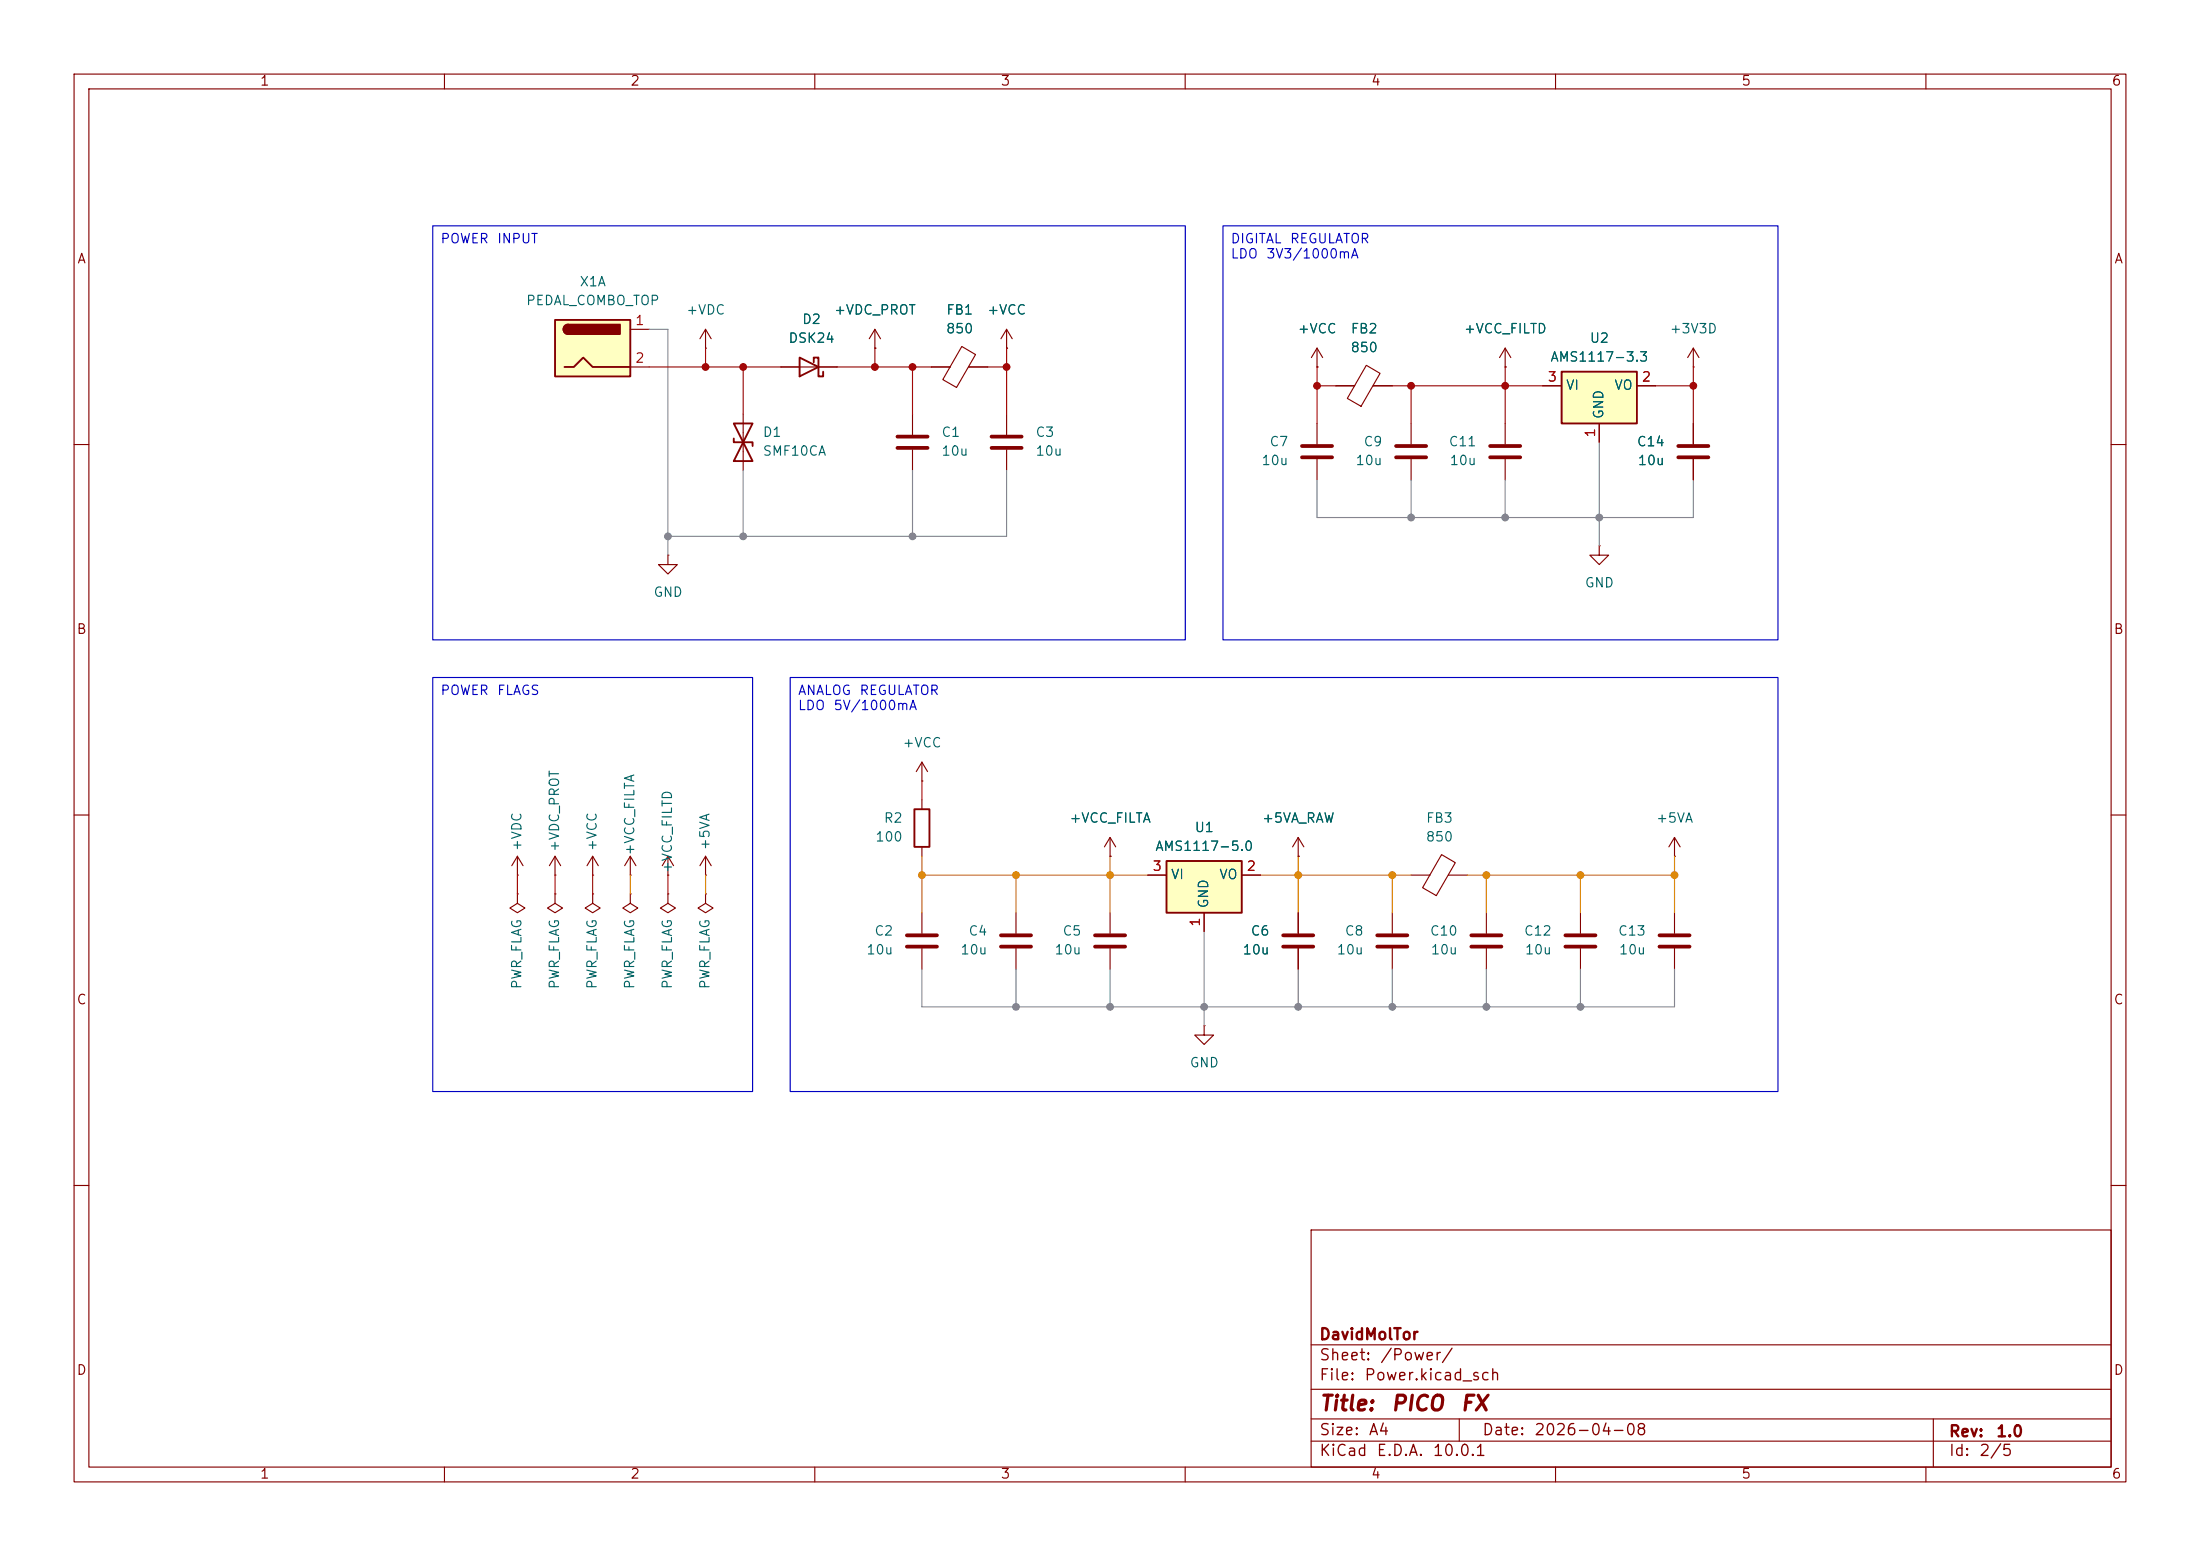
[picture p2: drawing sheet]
<svg xmlns="http://www.w3.org/2000/svg" width="297mm" height="210mm" viewBox="0 0 297 210" stroke-linecap="round" stroke-linejoin="round" font-family="sans-serif">
<g fill="none" stroke="#840000" stroke-width=".15">
<path d="M10 10h277v190h-277zM12 12h273v186h-273zM60 10v2M110 10v2M160 10v2M210 10v2M260 10v2M10 60h2M285 60h2M10 110h2M74.9 118.1h.1M74.9 115.6l-.7 1.2"/>
<path d="M74.9 115.6l.8 1.2M74.9 115.6v2.5M80 118.1h.1M80 115.6l-.8 1.2M80 115.6l.8 1.2M80 115.6v2.5M85.1 118.1h.1M85.1 115.6l-.8 1.2M85.1 115.6l.8 1.2M85.1 115.6v2.5M90.2 118.1h.1M90.2 115.6l-.8 1.2"/>
<path d="M90.2 115.6l.7 1.2M90.2 115.6v2.5M95.2 118.1h.1M95.2 115.6l-.7 1.2M95.2 115.6l.8 1.2M95.2 115.6v2.5M285 110h2M69.8 120.7v1.2l1.1 .7-1.1 .6-1-.6 1-.7M69.8 120.7h.1M74.9 120.7v1.2l1 .7-1 .6-1-.6 1-.7M74.9 120.7h.1M80 120.7v1.2l1 .7-1 .6-1-.6 1-.7"/>
<path d="M80 120.7h.1M137.2 123.2v2.8M137.2 128v2.8M10 160h2M177 166h108v32h-108zM285 160h2M60 198v2M110 198v2M160 198v2M177 194.5h108M177 191.5h108M177 187.5h108"/>
<path d="M177 181.5h108M197 191.5v3M210 198v2M260 198v2M261 191.5v6.5"/>
</g>
<path d="M135.1 126.2h4.1M135.1 127.8h4.1" fill="none" stroke="#840000" stroke-width=".51"/>
<path d="M74.9 43.2h10.2v7.6h-10.2z" fill="#ffffc2"/>
<path d="M74.9 43.2h10.2v7.6h-10.2zM76.2 49.5h1.3l1.2-1.2 1.3 1.2h5.1M76.7 43.8a.64 .64 0 0 0-.6 .7 .64 .64 0 0 0 .6 .6M99.1 57.2h2.5l-2.5 5h2.5zM99.1 59.2v.5h2.5v.5M107.9 48.3l2.6 1.2-2.6 1.3zM109.9 48.9v-.6h.6v2.5h.6v-.6" fill="none" stroke="#840000" stroke-width=".25"/>
<g fill="#840000" stroke="#840000" stroke-width=".25">
<path d="M76.7 43.8h7v1.3h-7z"/>
<path d="M76.3 44l.4-.2v1.3a.63 .63 0 0 1-.6-.4 .63 .63 0 0 1 .2-.7z"/>
</g>
<g fill="none" stroke="#840000" stroke-width=".15">
<path d="M85.1 44.5h2.5M85.1 49.5h2.5M95.2 47h.1M95.2 44.5l-.7 1.2M95.2 44.5l.8 1.2M95.2 44.5v2.5M100.3 55.9v7.6M105.4 49.5h7.6M118.1 47h.1M118.1 44.5l-.8 1.2M118.1 44.5l.8 1.2M118.1 44.5v2.5"/>
<path d="M123.2 55.9v2.8M125.7 49.5h2.6M129.8 46.8l1.9 1.1-2.6 4.4-1.8-1.1zM130.8 49.5h2.5M135.9 47h.1M135.9 44.5v2.5M135.9 55.9v2.8M135.9 44.5l-.8 1.2M135.9 44.5l.8 1.2M177.8 49.5h.1M177.8 47l-.8 1.3M177.8 47l.8 1.3"/>
<path d="M177.8 47v2.5M177.8 57.2v2.7M180.3 52.1h2.6M184.5 49.3l1.8 1.1-2.6 4.4-1.8-1zM185.4 52.1h2.6M190.5 57.2v2.7M203.2 49.5h.1M203.2 47v2.5M203.2 57.2v2.7M203.2 47l-.8 1.3M203.2 47l.8 1.3M228.6 49.5h.1"/>
<path d="M228.6 47l-.8 1.3M228.6 47l.8 1.3M228.6 47v2.5M228.6 57.2v2.7M90.2 74.9v1.3h1.2l-1.2 1.3-1.3-1.3h1.3M90.2 74.9h.1M123.2 60.7v2.8M135.9 60.7v2.8M177.8 62v2.8M190.5 62v2.8M203.2 62v2.8M228.6 62v2.8"/>
<path d="M69.8 118.1h.1M69.8 115.6l-.7 1.2M69.8 115.6l.8 1.2M69.8 115.6v2.5M85.1 120.7v1.2l1 .7-1 .6-1-.6 1-.7M85.1 120.7h.1M90.2 120.7v1.2l1 .7-1 .6-1-.6 1-.7M90.2 120.7h.1M95.2 120.7v1.2l1.1 .7-1.1 .6-1-.6 1-.7M95.2 120.7h.1M149.9 123.2v2.8M149.9 128v2.8"/>
</g>
<g fill="none" stroke="#840000" stroke-width=".51">
<path d="M121.2 58.9h4M133.9 58.9h4M121.2 60.5h4M133.9 60.5h4M175.8 60.2h4M175.8 61.7h4M188.5 60.2h4M188.5 61.7h4M201.2 60.2h4M201.2 61.7h4M226.6 60.2h4M226.6 61.7h4"/>
<path d="M147.8 126.2h4.1M147.8 127.8h4.1"/>
</g>
<path d="M210.8 50.2h10.2v7h-10.2z" fill="#ffffc2"/>
<path d="M210.8 50.2h10.2v7h-10.2z" fill="none" stroke="#840000" stroke-width=".25"/>
<g fill="none" stroke="#840000" stroke-width=".15">
<path d="M208.3 52.1h2.5M215.9 57.2v2.5M221 52.1h2.5M215.9 73.7v1.2h1.3l-1.3 1.3-1.3-1.3h1.3M215.9 73.7h.1M175.3 115.6h.1M175.3 113v2.6M175.3 113l-.8 1.3M175.3 113l.7 1.3M162.6 138.4v1.3h1.2l-1.2 1.3-1.3-1.3h1.3M162.6 138.4h.1M175.3 123.2v2.8"/>
<path d="M175.3 128v2.8M188 123.2v2.8M188 128v2.8M213.4 123.2v2.8M213.4 128v2.8"/>
</g>
<path d="M173.2 126.2h4.1M173.2 127.8h4.1M185.9 126.2h4.1M185.9 127.8h4.1M211.3 126.2h4.1M211.3 127.8h4.1" fill="none" stroke="#840000" stroke-width=".51"/>
<path d="M157.5 116.2h10.1v7h-10.1z" fill="#ffffc2"/>
<path d="M123.4 109.2h2.1v5.1h-2.1zM157.5 116.2h10.1v7h-10.1z" fill="none" stroke="#840000" stroke-width=".25"/>
<g fill="none" stroke="#840000" stroke-width=".15">
<path d="M105.4 49.5h2.5M110.5 49.5h2.5M118.1 47h.1M125.7 49.5h2.6M130.8 49.5h2.5M135.9 47h.1M177.8 49.5h.1M180.3 52.1h2.6M185.4 52.1h2.6M203.2 49.5h.1M208.3 52.1h2.5M215.9 57.2v2.5"/>
<path d="M221 52.1h2.5M228.6 57.2v2.7M228.6 62v2.8M124.5 105.4h.1M124.5 102.9l-.8 1.2M124.5 102.9l.7 1.2M124.5 102.9v2.5M124.5 108v1.2M124.5 114.3v1.3M149.9 115.6h.1M149.9 113l-.8 1.3M149.9 113l.7 1.3"/>
<path d="M149.9 113v2.6M154.9 118.1h2.6M167.6 118.1h2.6M175.3 115.6h.1M190.5 118.1h2.5M194.6 115.3l1.9 1.1-2.6 4.5-1.9-1.1zM195.5 118.1h2.6M226.1 115.6h.1M226.1 113l-.8 1.3M226.1 113l.7 1.3M226.1 113v2.6M124.5 123.2v2.8"/>
<path d="M124.5 128v2.8M162.6 123.2v2.5M175.3 123.2v2.8M175.3 128v2.8M200.7 123.2v2.8M200.7 128v2.8M226.1 123.2v2.8M226.1 128v2.8"/>
</g>
<path d="M122.4 126.2h4.1M122.4 127.8h4.1M198.6 126.2h4.1M198.6 127.8h4.1M224 126.2h4.1M224 127.8h4.1" fill="none" stroke="#840000" stroke-width=".51"/>
<g fill="none" stroke="#c20000" stroke-width=".15">
<path d="M87.6 49.5h17.8M95.2 47v2.5M100.3 49.5v6.4M113 49.5h12.7M118.1 47v2.5M123.2 49.5v6.4M133.3 49.5h2.6M135.9 47v8.9M177.8 52.1h2.5M177.8 49.5v7.7M188 52.1h20.3M190.5 52.1v5.1"/>
<path d="M203.2 49.5v7.7M223.5 52.1h5.1M228.6 49.5v7.7M69.8 118.1v2.6M74.9 118.1v2.6M80 118.1v2.6M90.2 118.1v2.6M124.5 105.4v2.6"/>
</g>
<g fill="none" stroke="#848484" stroke-width=".15">
<path d="M87.6 44.5h2.6v30.4M215.9 59.7v14M100.3 63.5v8.9M123.2 63.5v8.9M135.9 63.5v8.9h-45.7M177.8 64.8v5.1h50.8v-5.1M190.5 64.8v5.1M203.2 64.8v5.1M124.5 130.8v5.1h101.6v-5.1M137.2 130.8v5.1M149.9 130.8v5.1M162.6 125.7v12.7"/>
<path d="M175.3 130.8v5.1M188 130.8v5.1M200.7 130.8v5.1M213.4 130.8v5.1"/>
</g>
<g fill="none" stroke="#dd8500" stroke-width=".15">
<path d="M85.1 118.1v2.6M95.2 118.1v2.6M124.5 115.6v7.6M124.5 118.1h30.4M137.2 118.1v5.1M149.9 115.6v7.6M170.2 118.1h20.3M175.3 115.6v7.6M188 118.1v5.1M198.1 118.1h28M200.7 118.1v5.1M213.4 118.1v5.1"/>
<path d="M226.1 115.6v7.6"/>
</g>
<path d="M58.4 30.5h101.6v55.9h-101.6zM165.1 30.5h74.9v55.9h-74.9zM58.4 91.4h43.2v55.9h-43.2zM106.7 91.4h133.3v55.9h-133.3z" fill="none" stroke="#0000c2" stroke-width=".15"/>
<g fill="#dd8500" stroke="#dd8500" stroke-width=".14">
<circle cx="137.2" cy="118.1" r=".46"/>
<circle cx="149.9" cy="118.1" r=".46"/>
<circle cx="124.5" cy="118.1" r=".46"/>
<circle cx="188" cy="118.1" r=".46"/>
<circle cx="175.3" cy="118.1" r=".46"/>
<circle cx="213.4" cy="118.1" r=".46"/>
<circle cx="226.1" cy="118.1" r=".46"/>
<circle cx="200.7" cy="118.1" r=".46"/>
</g>
<g fill="#848484" stroke="#848484" stroke-width=".14">
<circle cx="162.6" cy="135.9" r=".46"/>
<circle cx="137.2" cy="135.9" r=".46"/>
<circle cx="100.3" cy="72.4" r=".46"/>
<circle cx="90.2" cy="72.4" r=".46"/>
<circle cx="123.2" cy="72.4" r=".46"/>
<circle cx="203.2" cy="69.9" r=".46"/>
<circle cx="190.5" cy="69.9" r=".46"/>
<circle cx="215.9" cy="69.9" r=".46"/>
<circle cx="188" cy="135.9" r=".46"/>
<circle cx="175.3" cy="135.9" r=".46"/>
<circle cx="149.9" cy="135.9" r=".46"/>
<circle cx="200.7" cy="135.9" r=".46"/>
<circle cx="213.4" cy="135.9" r=".46"/>
</g>
<g fill="#c20000" stroke="#c20000" stroke-width=".14">
<circle cx="95.2" cy="49.5" r=".46"/>
<circle cx="100.3" cy="49.5" r=".46"/>
<circle cx="123.2" cy="49.5" r=".46"/>
<circle cx="135.9" cy="49.5" r=".46"/>
<circle cx="118.1" cy="49.5" r=".46"/>
<circle cx="203.2" cy="52.1" r=".46"/>
<circle cx="228.6" cy="52.1" r=".46"/>
<circle cx="190.5" cy="52.1" r=".46"/>
<circle cx="177.8" cy="52.1" r=".46"/>
</g>
<g font-size="2" fill="#840000">
<text x="178" y="190.9">Title:</text>
<text x="187.7" y="190.9">PICO</text>
<text x="197" y="190.9">FX</text>
</g>
<g font-size="1.5" fill="#840000">
<text x="178" y="184">Sheet:</text>
<text x="178" y="181.2">DavidMolTor</text>
<text x="186.2" y="184">/Power/</text>
<text x="178" y="186.7">File:</text>
<text x="184.1" y="186.7">Power.kicad_sch</text>
<text x="178" y="196.9">KiCad</text>
<text x="178" y="194.1">Size:</text>
<text x="184.7" y="194.1">A4</text>
<text x="185.7" y="196.9">E.D.A.</text>
<text x="193.3" y="196.9">10.0.1</text>
<text x="200" y="194.1">Date:</text>
<text x="207" y="194.1">2026-04-08</text>
<text x="263" y="194.3">Rev:</text>
<text x="263" y="196.9">Id:</text>
<text x="267.1" y="196.9">2/5</text>
<text x="269.4" y="194.3">1.0</text>
</g>
<g font-size="1.3" fill="#840000">
<text x="35" y="11.9">1</text>
<text x="85" y="11.9">2</text>
<text x="135" y="11.9">3</text>
<text x="185" y="11.9">4</text>
<text x="235" y="11.9">5</text>
<text x="285" y="11.9">6</text>
<text x="10.3" y="35.9">A</text>
<text x="285.3" y="35.9">A</text>
<text x="10.3" y="85.9">B</text>
<text x="285.3" y="85.9">B</text>
<text x="10.3" y="135.9">C</text>
<text x="285.3" y="135.9">C</text>
<text x="10.3" y="185.9">D</text>
<text x="285.3" y="185.9">D</text>
<text x="35" y="199.9">1</text>
<text x="85" y="199.9">2</text>
<text x="135" y="199.9">3</text>
<text x="185" y="199.9">4</text>
<text x="235" y="199.9">5</text>
<text x="285" y="199.9">6</text>
</g>
<g font-size="1.3" fill="#0000c2">
<text x="59.4" y="33.2">POWER</text>
<text x="67" y="33.2">INPUT</text>
<text x="166.1" y="33.2">DIGITAL</text>
<text x="166.1" y="35.2">LDO</text>
<text x="170.9" y="35.2">3V3/1000mA</text>
<text x="174.1" y="33.2">REGULATOR</text>
<text x="59.4" y="94.1">POWER</text>
<text x="67" y="94.1">FLAGS</text>
<text x="107.6" y="94.1">ANALOG</text>
<text x="115.9" y="94.1">REGULATOR</text>
<text x="107.6" y="96.2">LDO</text>
<text x="112.4" y="96.2">5V/1000mA</text>
</g>
<g font-size="1.3" fill="#006464">
<text x="70.9" y="41.5">PEDAL_COMBO_TOP</text>
<text x="78.2" y="39">X1A</text>
<text x="92.5" y="42.8">+VDC</text>
<text x="106.4" y="46.6">DSK24</text>
<text x="108.2" y="44">D2</text>
<text x="112.5" y="42.8">+VDC_PROT</text>
<text x="127.6" y="45.3">850</text>
<text x="127.7" y="42.8">FB1</text>
<text x="133.2" y="42.8">+VCC</text>
<text x="175.1" y="45.3">+VCC</text>
<text x="182.2" y="47.9">850</text>
<text x="182.3" y="45.3">FB2</text>
<text x="197.5" y="45.3">+VCC_FILTD</text>
<text x="214.5" y="46.6">U2</text>
<text x="225.3" y="45.3">+3V3D</text>
<text x="209.2" y="49.1">AMS1117-3.3</text>
<text x="211.3" y="52.9">VI</text>
<text x="217.8" y="52.9">VO</text>
<text x="102.9" y="59.3">D1</text>
<text x="127" y="59.3">C1</text>
<text x="139.7" y="59.3">C3</text>
<text x="216.8" y="56.6" transform="rotate(-90 216.8 56.6)">GND</text>
<text x="102.9" y="61.8">SMF10CA</text>
<text x="127" y="61.8">10u</text>
<text x="139.7" y="61.8">10u</text>
<text x="170.2" y="63.1">10u</text>
<text x="171.3" y="60.6">C7</text>
<text x="182.9" y="63.1">10u</text>
<text x="184" y="60.6">C9</text>
<text x="195.5" y="60.6">C11</text>
<text x="195.6" y="63.1">10u</text>
<text x="220.9" y="60.6">C14</text>
<text x="221" y="63.1">10u</text>
<text x="88.1" y="80.9">GND</text>
<text x="213.9" y="79.6">GND</text>
<text x="121.8" y="101.2">+VCC</text>
<text x="118.1" y="113.9">100</text>
<text x="119.2" y="111.4">R2</text>
<text x="144.3" y="111.4">+VCC_FILTA</text>
<text x="161.2" y="112.6">U1</text>
<text x="170.3" y="111.4">+5VA_RAW</text>
<text x="192.4" y="113.9">850</text>
<text x="192.4" y="111.4">FB3</text>
<text x="223.5" y="111.4">+5VA</text>
<text x="70.7" y="115" transform="rotate(-90 70.7 115)">+VDC</text>
<text x="75.8" y="115.1" transform="rotate(-90 75.8 115.1)">+VDC_PROT</text>
<text x="80.9" y="115" transform="rotate(-90 80.9 115)">+VCC</text>
<text x="86" y="115.6" transform="rotate(-90 86 115.6)">+VCC_FILTA</text>
<text x="91" y="117.9" transform="rotate(-90 91 117.9)">+VCC_FILTD</text>
<text x="96.1" y="114.8" transform="rotate(-90 96.1 114.8)">+5VA</text>
<text x="155.9" y="115.2">AMS1117-5.0</text>
<text x="158" y="119">VI</text>
<text x="164.5" y="119">VO</text>
<text x="163.4" y="122.7" transform="rotate(-90 163.4 122.7)">GND</text>
<text x="116.9" y="129.1">10u</text>
<text x="118" y="126.6">C2</text>
<text x="129.6" y="129.1">10u</text>
<text x="130.7" y="126.6">C4</text>
<text x="142.3" y="129.1">10u</text>
<text x="143.4" y="126.6">C5</text>
<text x="167.7" y="129.1">10u</text>
<text x="168.8" y="126.6">C6</text>
<text x="180.4" y="129.1">10u</text>
<text x="181.5" y="126.6">C8</text>
<text x="192.9" y="126.6">C10</text>
<text x="193.1" y="129.1">10u</text>
<text x="205.6" y="126.6">C12</text>
<text x="205.8" y="129.1">10u</text>
<text x="218.3" y="126.6">C13</text>
<text x="218.5" y="129.1">10u</text>
<text x="70.7" y="133.6" transform="rotate(-90 70.7 133.6)">PWR_FLAG</text>
<text x="75.8" y="133.6" transform="rotate(-90 75.8 133.6)">PWR_FLAG</text>
<text x="80.9" y="133.6" transform="rotate(-90 80.9 133.6)">PWR_FLAG</text>
<text x="86" y="133.6" transform="rotate(-90 86 133.6)">PWR_FLAG</text>
<text x="91" y="133.6" transform="rotate(-90 91 133.6)">PWR_FLAG</text>
<text x="96.1" y="133.6" transform="rotate(-90 96.1 133.6)">PWR_FLAG</text>
<text x="160.5" y="144.4">GND</text>
</g>
<g font-size="1.3" fill="#a90000">
<text x="85.7" y="44.2">1</text>
<text x="85.7" y="49.3">2</text>
<text x="208.8" y="51.8">3</text>
<text x="221.5" y="51.8">2</text>
<text x="215.6" y="59.1" transform="rotate(-90 215.6 59.1)">1</text>
<text x="155.5" y="117.9">3</text>
<text x="168.2" y="117.9">2</text>
<text x="162.3" y="125.2" transform="rotate(-90 162.3 125.2)">1</text>
</g>
</svg>
